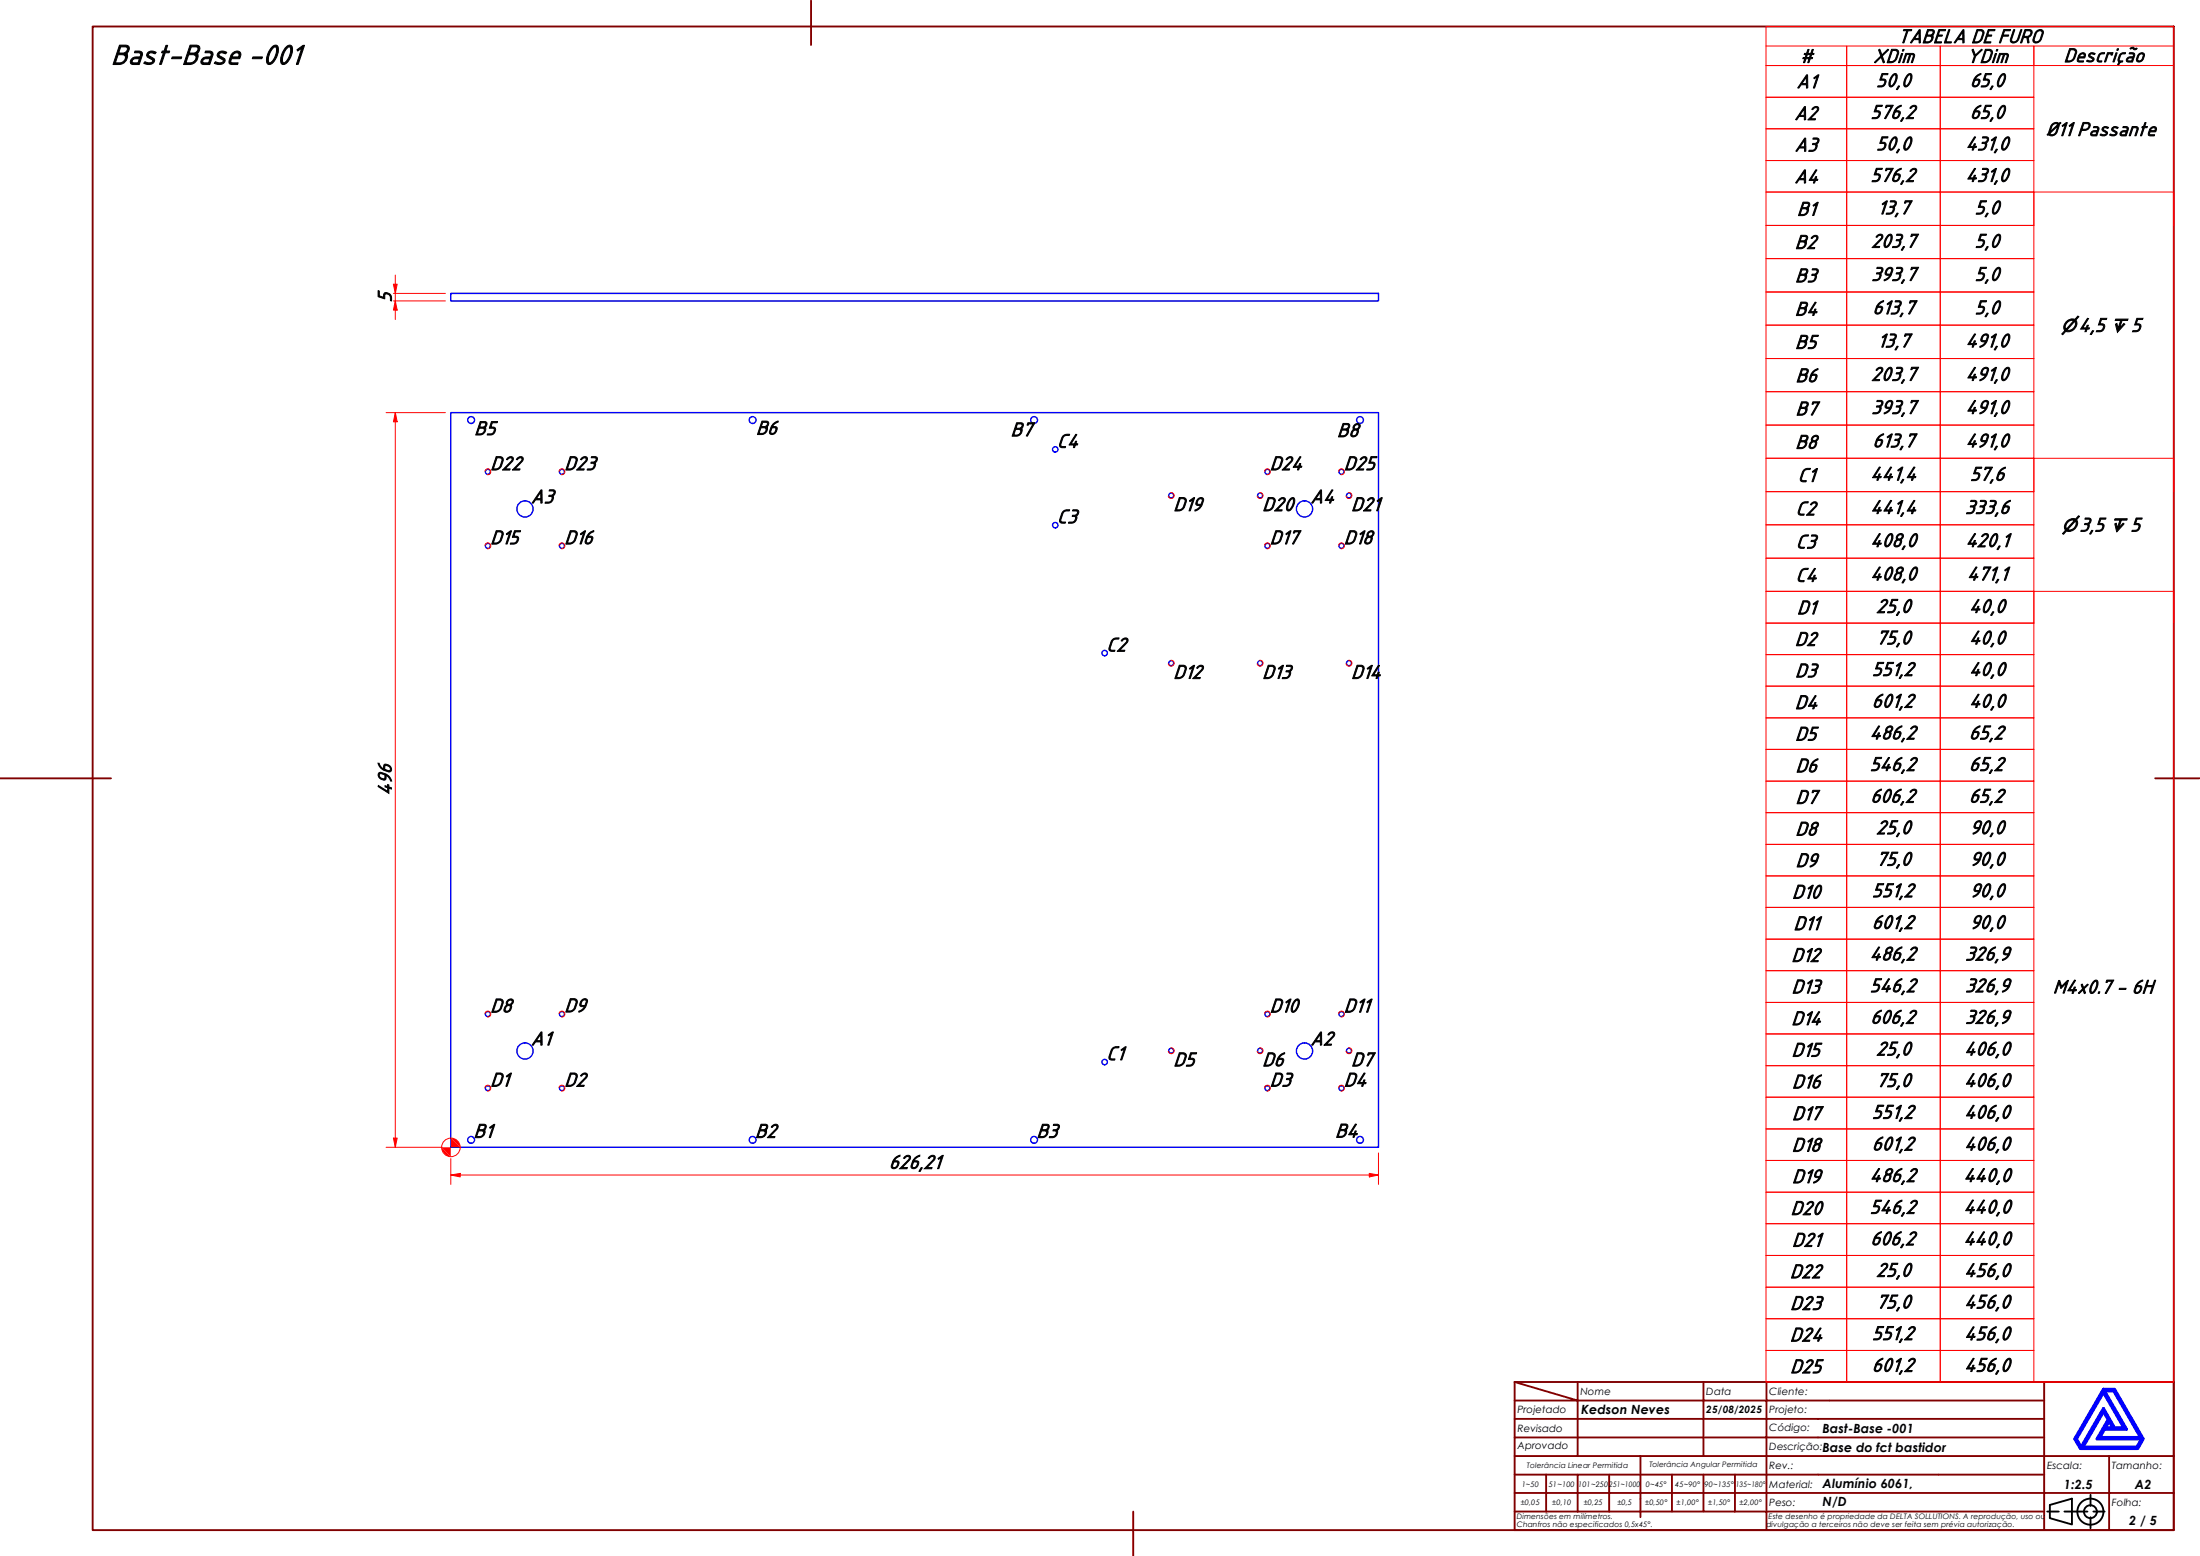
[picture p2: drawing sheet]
<svg xmlns="http://www.w3.org/2000/svg" width="594mm" height="420mm" viewBox="0 0 594 420" stroke-linecap="round" stroke-linejoin="round" font-family="sans-serif">
<!-- layer: Visible (ABNT) -->
<g fill="none" stroke="#00f" stroke-width=".38">
<path d="M121.7 79.2h250.5v2.1h-250.5zM121.7 111.4h250.5v198.4h-250.5z"/>
<circle cx="127.2" cy="113.4" r=".92"/>
<circle cx="203.2" cy="113.4" r=".92"/>
<circle cx="279.2" cy="113.4" r=".92"/>
<circle cx="367.3" cy="113.4" r=".92"/>
<circle cx="131.7" cy="127.4" r=".67"/>
<circle cx="141.8" cy="137.4" r="2.19"/>
<circle cx="151.7" cy="127.4" r=".67"/>
<circle cx="285" cy="121.4" r=".73"/>
<circle cx="316.3" cy="133.8" r=".67"/>
<circle cx="340.3" cy="133.8" r=".67"/>
<circle cx="342.2" cy="127.4" r=".67"/>
<circle cx="352.3" cy="137.4" r="2.19"/>
<circle cx="362.2" cy="127.4" r=".67"/>
<circle cx="364.3" cy="133.8" r=".67"/>
<circle cx="131.7" cy="147.4" r=".67"/>
<circle cx="151.7" cy="147.4" r=".67"/>
<circle cx="285" cy="141.8" r=".73"/>
<circle cx="342.2" cy="147.4" r=".67"/>
<circle cx="362.2" cy="147.4" r=".67"/>
<circle cx="298.3" cy="176.4" r=".73"/>
<circle cx="316.3" cy="179.1" r=".67"/>
<circle cx="340.3" cy="179.1" r=".67"/>
<circle cx="364.3" cy="179.1" r=".67"/>
<circle cx="131.7" cy="273.8" r=".67"/>
<circle cx="151.7" cy="273.8" r=".67"/>
<circle cx="342.2" cy="273.8" r=".67"/>
<circle cx="362.2" cy="273.8" r=".67"/>
<circle cx="131.7" cy="293.8" r=".67"/>
<circle cx="141.8" cy="283.8" r="2.19"/>
<circle cx="151.7" cy="293.8" r=".67"/>
<circle cx="298.3" cy="286.8" r=".73"/>
<circle cx="316.3" cy="283.7" r=".67"/>
<circle cx="340.3" cy="283.7" r=".67"/>
<circle cx="342.2" cy="293.8" r=".67"/>
<circle cx="352.3" cy="283.8" r="2.19"/>
<circle cx="362.2" cy="293.8" r=".67"/>
<circle cx="364.3" cy="283.7" r=".67"/>
<circle cx="127.2" cy="307.8" r=".92"/>
<circle cx="203.2" cy="307.8" r=".92"/>
<circle cx="279.2" cy="307.8" r=".92"/>
<circle cx="367.3" cy="307.8" r=".92"/>
</g>
<!-- layer: Visible Narrow (ABNT) -->
<g fill="none" stroke="#f00" stroke-width=".27">
<path d="M130.9 127.3a.79 .79 0 0 1 1-.7 .79 .79 0 0 1 .6 .9 .79 .79 0 0 1-.9 .7M151 127.3a.79 .79 0 0 1 .9-.7 .79 .79 0 0 1 .6 .9 .79 .79 0 0 1-.9 .7M316.1 133a.79 .79 0 0 1 .9 .7 .79 .79 0 0 1-.6 .9 .79 .79 0 0 1-.9-.7M340.1 133a.79 .79 0 0 1 .9 .7 .79 .79 0 0 1-.6 .9 .79 .79 0 0 1-.9-.7M341.5 127.3a.79 .79 0 0 1 .9-.7 .79 .79 0 0 1 .6 .9 .79 .79 0 0 1-.9 .7M361.5 127.3a.79 .79 0 0 1 .9-.7 .79 .79 0 0 1 .6 .9 .79 .79 0 0 1-.9 .7M364.1 133a.79 .79 0 0 1 .9 .7 .79 .79 0 0 1-.6 .9 .79 .79 0 0 1-.9-.7M130.9 147.3a.79 .79 0 0 1 1-.7 .79 .79 0 0 1 .6 .9 .79 .79 0 0 1-.9 .7M151 147.3a.79 .79 0 0 1 .9-.7 .79 .79 0 0 1 .6 .9 .79 .79 0 0 1-.9 .7M341.5 147.3a.79 .79 0 0 1 .9-.7 .79 .79 0 0 1 .6 .9 .79 .79 0 0 1-.9 .7M361.5 147.3a.79 .79 0 0 1 .9-.7 .79 .79 0 0 1 .6 .9 .79 .79 0 0 1-.9 .7M316.1 178.3a.79 .79 0 0 1 .9 .6 .79 .79 0 0 1-.6 1 .79 .79 0 0 1-.9-.7"/>
<path d="M340.1 178.3a.79 .79 0 0 1 .9 .6 .79 .79 0 0 1-.6 1 .79 .79 0 0 1-.9-.7M364.1 178.3a.79 .79 0 0 1 .9 .6 .79 .79 0 0 1-.6 1 .79 .79 0 0 1-.9-.7M130.9 273.7a.79 .79 0 0 1 1-.7 .79 .79 0 0 1 .6 1 .79 .79 0 0 1-.9 .6M151 273.7a.79 .79 0 0 1 .9-.7 .79 .79 0 0 1 .6 1 .79 .79 0 0 1-.9 .6M341.5 273.7a.79 .79 0 0 1 .9-.7 .79 .79 0 0 1 .6 1 .79 .79 0 0 1-.9 .6M361.5 273.7a.79 .79 0 0 1 .9-.7 .79 .79 0 0 1 .6 1 .79 .79 0 0 1-.9 .6M130.9 293.7a.79 .79 0 0 1 1-.7 .79 .79 0 0 1 .6 1 .79 .79 0 0 1-.9 .6M151 293.7a.79 .79 0 0 1 .9-.7 .79 .79 0 0 1 .6 1 .79 .79 0 0 1-.9 .6M316.1 282.9a.79 .79 0 0 1 .9 .7 .79 .79 0 0 1-.6 .9 .79 .79 0 0 1-.9-.6M340.1 282.9a.79 .79 0 0 1 .9 .7 .79 .79 0 0 1-.6 .9 .79 .79 0 0 1-.9-.6M341.5 293.7a.79 .79 0 0 1 .9-.7 .79 .79 0 0 1 .6 1 .79 .79 0 0 1-.9 .6M361.5 293.7a.79 .79 0 0 1 .9-.7 .79 .79 0 0 1 .6 1 .79 .79 0 0 1-.9 .6"/>
<path d="M364.1 282.9a.79 .79 0 0 1 .9 .7 .79 .79 0 0 1-.6 .9 .79 .79 0 0 1-.9-.6"/>
</g>
<!-- layer: Borda A3/A4 (ABNT) -->
<g fill="none" stroke="#800000" stroke-width=".51">
<path d="M25 7.2h562v406h-562zM219 .2v12M0 210.2h30M582 210.2h12M409 373.2l17 5h-17M409 373.2h178v40h-178zM426 378.2h34v4.9h17M426 378.2v15M426 373.2v5M460 373.2v5h17v4.9M477 373.2v5h75M552 373.2v20h-143"/>
<path d="M409 383.1h51v10.1M409 398.2h17M417.5 398.2v10M434.5 398.2h-8.5v10M443 393.2v16.5M451.5 398.2v10h-42.5M460 398.2v10h8.5M468.5 398.2v10M477 398.2h-42.5v10M477 383.1v5.1h-68M477 398.2v10h75M477 383.1h75"/>
<path d="M477 398.2h75M552 388.2h-75v10M569.5 393.2v9.9h17.5M587 393.2h-35v9.9h17.5v10.1M306 408.2v12M409 403.1h143v10.1M451.5 408.2h8.5M468.5 408.2h8.5v5"/>
</g>
<path d="M568 376l5.5 9.6h-2.5l-3-5.3-6 10.5-1.3-2.3zM568 375.1h3l7.7 13.4-1.4 2.6h-15.5l-1.5-2.6zM568.3 375.6h2.5l7.2 12.6h-11l1.3-2.3h5.9zM568 381.2l1.3 2.1-3 5.2h12l-1.3 2.3h-14.5zM569.5 383.8l1 1.8h-2z" fill="none" stroke="#00f" stroke-width=".83"/>
<!-- layer: 0 -->
<path d="M561.8 391.1h15.5" fill="none" stroke="#000" stroke-width=".27"/>
<g fill="none" stroke="#000" stroke-width=".51">
<path d="M552.8 408.2h3.1M553.5 406.4l6-1.7v6.9l-6-1.7zM557.5 408.2h6.2M564.5 403.6v3M564.5 409.7v3M565.3 408.2h3"/>
<circle cx="564.5" cy="408.2" r="3.5"/>
<circle cx="564.5" cy="408.2" r="1.75"/>
</g>
<circle cx="121.8" cy="309.8" r="2.51" fill="none" stroke="#f00" stroke-width=".27"/>
<g fill="#f00">
<path d="M121.7 307.3a2.49 2.49 0 0 1 2.6 2.5z" fill-rule="evenodd"/>
<path d="M119.3 309.8l2.4 2.5a2.61 2.61 0 0 1-2.4-2.5z" fill-rule="evenodd"/>
<path d="M119.3 309.8l2.4 2.5v-5l2.6 2.5z" fill-rule="evenodd"/>
</g>
<g fill="none" stroke="#f00" stroke-width=".27">
<path d="M476.9 12.4h21.8v5.3h-21.8h21.8v8.6h-21.8h21.8v8.5h-21.8h21.8v8.5h-21.8h21.8v8.6h-21.8h21.8v9h-21.8h21.8v8.9h-21.8h21.8v9h-21.8h21.8v9h-21.8h21.8v9h-21.8h21.8v9h-21.8h21.8v9h-21.8h21.8v8.9h-21.8h21.8v9.1h-21.8h21.8v8.9h-21.8h21.8v9h-21.8h21.8v9h-21.8h21.8v8.6h-21.8h21.8v8.5h-21.8h21.8v8.5h-21.8h21.8v8.5h-21.8h21.8v8.6h-21.8h21.8v8.5h-21.8h21.8v8.5h-21.8h21.8v8.6h-21.8h21.8v8.5h-21.8h21.8v8.5h-21.8h21.8v8.6h-21.8h21.8v8.5h-21.8h21.8v8.6h-21.8h21.8v8.5h-21.8h21.8v8.6h-21.8h21.8v8.5h-21.8h21.8v8.5h-21.8h21.8v8.6h-21.8h21.8v8.5h-21.8h21.8v8.5h-21.8h21.8v8.6h-21.8h21.8v8.6h-21.8h21.8v8.5h-21.8h21.8v8.6h-21.8h21.8v8.5v-8.5h25.2v8.5v-8.5h25.3v8.5M476.9 7.2h110.1v366h-110.1zM498.7 12.4h25.2v5.3h-25.2zM498.7 17.7h25.2v8.6h-25.2zM523.9 12.4h25.3v5.3h-25.3zM523.9 17.7h25.3v8.6h-25.3zM587 12.4h-37.8v5.3h37.8M498.7 26.3h25.2v8.5h-25.2zM498.7 34.8h25.2v8.5h-25.2zM523.9 26.3h25.3v8.5h-25.3zM523.9 34.8h25.3v8.5h-25.3zM498.7 43.3h25.2v8.6h-25.2z"/>
<path d="M498.7 51.9h25.2v9h-25.2zM523.9 43.3h25.3v8.6h-25.3zM523.9 51.9h25.3v9h-25.3zM498.7 60.9h25.2v8.9h-25.2zM498.7 69.8h25.2v9h-25.2zM498.7 78.8h25.2v9h-25.2zM523.9 60.9h25.3v8.9h-25.3zM523.9 69.8h25.3v9h-25.3zM523.9 78.8h25.3v9h-25.3zM549.2 60.9v-9h37.8v9M498.7 87.8h25.2v9h-25.2zM498.7 96.8h25.2v9h-25.2z"/>
<path d="M523.9 87.8h25.3v9h-25.3zM523.9 96.8h25.3v9h-25.3zM498.7 105.8h25.2v9h-25.2zM498.7 114.8h25.2v8.9h-25.2zM523.9 105.8h25.3v9h-25.3zM523.9 114.8h25.3v8.9h-25.3zM498.7 123.7h25.2v9.1h-25.2zM498.7 132.8h25.2v8.9h-25.2zM523.9 123.7h25.3v9.1h-25.3zM523.9 132.8h25.3v8.9h-25.3zM549.2 132.8v-9.1h37.8v9.1M498.7 141.7h25.2v9h-25.2z"/>
<path d="M498.7 150.7h25.2v9h-25.2zM498.7 159.7h25.2v8.6h-25.2zM523.9 141.7h25.3v9h-25.3zM523.9 150.7h25.3v9h-25.3zM523.9 159.7h25.3v8.6h-25.3zM498.7 168.3h25.2v8.5h-25.2zM498.7 176.8h25.2v8.5h-25.2zM523.9 168.3h25.3v8.5h-25.3zM523.9 176.8h25.3v8.5h-25.3zM549.2 168.3v-8.6h37.8v8.6M498.7 185.3h25.2v8.5h-25.2zM498.7 193.8h25.2v8.6h-25.2z"/>
<path d="M523.9 185.3h25.3v8.5h-25.3zM523.9 193.8h25.3v8.6h-25.3zM498.7 202.4h25.2v8.5h-25.2zM498.7 210.9h25.2v8.5h-25.2zM498.7 219.4h25.2v8.6h-25.2zM523.9 202.4h25.3v8.5h-25.3zM523.9 210.9h25.3v8.5h-25.3zM523.9 219.4h25.3v8.6h-25.3zM498.7 228h25.2v8.5h-25.2zM498.7 236.5h25.2v8.5h-25.2zM523.9 228h25.3v8.5h-25.3zM523.9 236.5h25.3v8.5h-25.3z"/>
<path d="M498.7 245h25.2v8.6h-25.2zM498.7 253.6h25.2v8.5h-25.2zM523.9 245h25.3v8.6h-25.3zM523.9 253.6h25.3v8.5h-25.3zM498.7 262.1h25.2v8.6h-25.2zM498.7 270.7h25.2v8.5h-25.2zM498.7 279.2h25.2v8.6h-25.2zM523.9 262.1h25.3v8.6h-25.3zM523.9 270.7h25.3v8.5h-25.3zM523.9 279.2h25.3v8.6h-25.3zM498.7 287.8h25.2v8.5h-25.2zM498.7 296.3h25.2v8.5h-25.2z"/>
<path d="M523.9 287.8h25.3v8.5h-25.3zM523.9 296.3h25.3v8.5h-25.3zM498.7 304.8h25.2v8.6h-25.2zM498.7 313.4h25.2v8.5h-25.2zM523.9 304.8h25.3v8.6h-25.3zM523.9 313.4h25.3v8.5h-25.3zM498.7 321.9h25.2v8.5h-25.2zM498.7 330.4h25.2v8.6h-25.2zM498.7 339h25.2v8.6h-25.2zM523.9 321.9h25.3v8.5h-25.3zM523.9 330.4h25.3v8.6h-25.3zM523.9 339h25.3v8.6h-25.3z"/>
<path d="M498.7 347.6h25.2v8.5h-25.2zM498.7 356.1h25.2v8.6h-25.2zM523.9 347.6h25.3v8.5h-25.3zM523.9 356.1h25.3v8.6h-25.3z"/>
</g>
<path d="M106.7 111.4v2.5" fill="none" stroke="#f00" stroke-width=".27"/>
<path d="M106.7 111.4l.6 2.5h-1.1z" fill="#f00"/>
<path d="M106.7 111.4l.6 2.5h-1.1zM106.7 307.3v2.5" fill="none" stroke="#f00" stroke-width=".27"/>
<path d="M106.2 307.3h1.1l-.6 2.5z" fill="#f00"/>
<path d="M104.3 111.4h16M106.7 113.9v193.4M104.3 309.8h15.1M106.2 307.3h1.1l-.6 2.5zM121.7 317.3h2.6" fill="none" stroke="#f00" stroke-width=".27"/>
<path d="M121.7 317.3l2.6-.5v1z" fill="#f00"/>
<path d="M121.7 317.3l2.6-.5v1zM369.8 317.3h2.4" fill="none" stroke="#f00" stroke-width=".27"/>
<path d="M369.8 316.8l2.4 .5-2.4 .5z" fill="#f00"/>
<path d="M106.7 76.8v2.4M121.7 312.8v7M124.3 317.3h245.5M369.8 316.8l2.4 .5-2.4 .5zM372.2 311.3v8.5" fill="none" stroke="#f00" stroke-width=".27"/>
<path d="M106.2 76.8h1.1l-.6 2.4z" fill="#f00"/>
<path d="M106.2 76.8h1.1l-.6 2.4zM106.7 81.3v2.4" fill="none" stroke="#f00" stroke-width=".27"/>
<path d="M106.7 81.3l.6 2.4h-1.1z" fill="#f00"/>
<path d="M106.2 79.2h14.1M106.7 74.3v2.5M106.7 79.2v2.1M106.2 81.3h14.1M106.7 81.3l.6 2.4h-1.1zM106.7 83.7v2.6" fill="none" stroke="#f00" stroke-width=".27"/>
<text font-size="8.1" x="30" y="17.3">Bast-Base -001</text>
<g font-size="5.6">
<text x="512.4" y="11.5">TABELA DE FURO</text>
<text x="486" y="16.9">#</text>
<text x="505.8" y="16.9">XDim</text>
<text x="531" y="16.9">YDim</text>
<text x="557.3" y="16.7">Descrição</text>
<text x="485.1" y="23.7">A1</text>
<text x="506.6" y="23.4">50,0</text>
<text x="531.9" y="23.4">65,0</text>
<text x="484.5" y="32.3">A2</text>
<text x="505.1" y="32">576,2</text>
<text x="531.9" y="32">65,0</text>
<text x="484.6" y="40.8">A3</text>
<text x="506.6" y="40.5">50,0</text>
<text x="530.8" y="40.5">431,0</text>
<text x="552.5" y="36.6">Ø11 Passante</text>
<text x="484.5" y="49.4">A4</text>
<text x="505.1" y="49">576,2</text>
<text x="530.8" y="49">431,0</text>
<text x="485.3" y="58.1">B1</text>
<text x="507" y="57.8">13,7</text>
<text x="533.2" y="57.8">5,0</text>
<text x="484.7" y="67.1">B2</text>
<text x="505.3" y="66.8">203,7</text>
<text x="533.2" y="66.8">5,0</text>
<text x="484.8" y="76.1">B3</text>
<text x="505.3" y="75.7">393,7</text>
<text x="533.2" y="75.7">5,0</text>
<text x="105.7" y="81.7" transform="rotate(-90 105.7 81.7)">5</text>
<text x="484.7" y="85.1">B4</text>
<text x="505.7" y="84.8">613,7</text>
<text x="533.2" y="84.8">5,0</text>
<text x="561.3" y="89.5">4,5</text>
<text x="575.4" y="89.5">5</text>
<text x="484.8" y="94.1">B5</text>
<text x="507" y="93.7">13,7</text>
<text x="530.8" y="93.7">491,0</text>
<text x="484.9" y="103.1">B6</text>
<text x="505.3" y="102.7">203,7</text>
<text x="530.8" y="102.7">491,0</text>
<text x="484.9" y="112.1">B7</text>
<text x="505.3" y="111.7">393,7</text>
<text x="530.8" y="111.7">491,0</text>
<text x="128.1" y="117.4">B5</text>
<text x="204.2" y="117.3">B6</text>
<text x="272.9" y="117.7">B7</text>
<text x="361.1" y="117.9">B8</text>
<text x="285.4" y="120.8">C4</text>
<text x="484.8" y="121.1">B8</text>
<text x="505.7" y="120.7">613,7</text>
<text x="530.8" y="120.7">491,0</text>
<text x="132.4" y="126.9">D22</text>
<text x="152.4" y="126.9">D23</text>
<text x="342.9" y="126.9">D24</text>
<text x="362.9" y="126.9">D25</text>
<text x="485.5" y="130">C1</text>
<text x="505.1" y="129.6">441,4</text>
<text x="531.9" y="129.7">57,6</text>
<text x="143.3" y="135.8">A3</text>
<text x="316.9" y="137.9">D19</text>
<text x="340.9" y="137.9">D20</text>
<text x="353.8" y="135.8">A4</text>
<text x="364.9" y="137.9">D21</text>
<text x="285.4" y="141.2">C3</text>
<text x="484.9" y="139">C2</text>
<text x="505.1" y="138.7">441,4</text>
<text x="530.6" y="138.7">333,6</text>
<text x="561.5" y="143.4">3,5</text>
<text x="575.2" y="143.4">5</text>
<text x="132.4" y="146.9">D15</text>
<text x="152.4" y="146.9">D16</text>
<text x="342.9" y="146.9">D17</text>
<text x="362.9" y="146.9">D18</text>
<text x="484.9" y="148">C3</text>
<text x="505.1" y="147.6">408,0</text>
<text x="530.8" y="147.6">420,1</text>
<text x="484.9" y="157">C4</text>
<text x="505.1" y="156.6">408,0</text>
<text x="531.2" y="156.6">471,1</text>
<text x="485.3" y="165.8">D1</text>
<text x="506.6" y="165.4">25,0</text>
<text x="531.7" y="165.4">40,0</text>
<text x="506.6" y="173.9">75,0</text>
<text x="531.7" y="173.9">40,0</text>
<text x="298.8" y="175.8">C2</text>
<text x="484.7" y="174.3">D2</text>
<text x="316.9" y="183.2">D12</text>
<text x="340.9" y="183.2">D13</text>
<text x="364.9" y="183.2">D14</text>
<text x="484.8" y="182.8">D3</text>
<text x="505.5" y="182.4">551,2</text>
<text x="531.7" y="182.4">40,0</text>
<text x="484.7" y="191.4">D4</text>
<text x="505.5" y="191">601,2</text>
<text x="531.7" y="191">40,0</text>
<text x="484.8" y="199.9">D5</text>
<text x="504.9" y="199.6">486,2</text>
<text x="531.7" y="199.6">65,2</text>
<text x="484.9" y="208.4">D6</text>
<text x="504.9" y="208.1">546,2</text>
<text x="531.7" y="208.1">65,2</text>
<text x="105.7" y="214.8" transform="rotate(-90 105.7 214.8)">496</text>
<text x="484.9" y="217">D7</text>
<text x="505.1" y="216.6">606,2</text>
<text x="531.7" y="216.6">65,2</text>
<text x="484.8" y="225.5">D8</text>
<text x="506.6" y="225.1">25,0</text>
<text x="531.9" y="225.1">90,0</text>
<text x="506.6" y="233.7">75,0</text>
<text x="531.9" y="233.7">90,0</text>
<text x="484.9" y="234">D9</text>
<text x="483.9" y="242.5">D10</text>
<text x="505.5" y="242.2">551,2</text>
<text x="531.9" y="242.2">90,0</text>
<text x="484.3" y="251.1">D11</text>
<text x="505.5" y="250.7">601,2</text>
<text x="531.9" y="250.7">90,0</text>
<text x="483.7" y="259.6">D12</text>
<text x="504.9" y="259.2">486,2</text>
<text x="530.6" y="259.2">326,9</text>
<text x="483.8" y="268.1">D13</text>
<text x="504.9" y="267.8">546,2</text>
<text x="530.6" y="267.8">326,9</text>
<text x="554.4" y="268.2">M4x0.7 - 6H</text>
<text x="132.4" y="273.3">D8</text>
<text x="152.4" y="273.2">D9</text>
<text x="342.9" y="273.3">D10</text>
<text x="362.9" y="273.3">D11</text>
<text x="483.7" y="276.7">D14</text>
<text x="505.1" y="276.3">606,2</text>
<text x="530.6" y="276.3">326,9</text>
<text x="143.3" y="282.2">A1</text>
<text x="298.8" y="286.2">C1</text>
<text x="316.9" y="287.8">D5</text>
<text x="340.9" y="287.8">D6</text>
<text x="353.8" y="282.2">A2</text>
<text x="364.9" y="287.8">D7</text>
<text x="483.8" y="285.2">D15</text>
<text x="506.6" y="284.9">25,0</text>
<text x="530.4" y="284.9">406,0</text>
<text x="132.4" y="293.3">D1</text>
<text x="152.4" y="293.3">D2</text>
<text x="342.9" y="293.3">D3</text>
<text x="362.9" y="293.3">D4</text>
<text x="483.9" y="293.8">D16</text>
<text x="506.6" y="293.4">75,0</text>
<text x="530.4" y="293.4">406,0</text>
<text x="483.9" y="302.4">D17</text>
<text x="505.5" y="302">551,2</text>
<text x="530.4" y="302">406,0</text>
<text x="127.9" y="307.1">B1</text>
<text x="203.9" y="307.1">B2</text>
<text x="279.9" y="307.1">B3</text>
<text x="360.6" y="307.1">B4</text>
<text x="483.9" y="310.9">D18</text>
<text x="505.5" y="310.6">601,2</text>
<text x="530.4" y="310.6">406,0</text>
<text x="240" y="315.5">626,21</text>
<text x="483.9" y="319.4">D19</text>
<text x="504.9" y="319.1">486,2</text>
<text x="530.2" y="319.1">440,0</text>
<text x="483.6" y="328">D20</text>
<text x="504.9" y="327.6">546,2</text>
<text x="530.2" y="327.6">440,0</text>
<text x="483.9" y="336.5">D21</text>
<text x="505.1" y="336.1">606,2</text>
<text x="530.2" y="336.1">440,0</text>
<text x="483.4" y="345">D22</text>
<text x="506.6" y="344.7">25,0</text>
<text x="530.4" y="344.7">456,0</text>
<text x="483.4" y="353.6">D23</text>
<text x="506.6" y="353.2">75,0</text>
<text x="530.4" y="353.2">456,0</text>
<text x="483.4" y="362.1">D24</text>
<text x="505.5" y="361.7">551,2</text>
<text x="530.4" y="361.8">456,0</text>
<text x="483.4" y="370.7">D25</text>
<text x="505.5" y="370.3">601,2</text>
<text x="530.4" y="370.3">456,0</text>
</g>
<g font-size="4.8">
<text x="556.6" y="89.5">⌀</text>
<text x="569.8" y="89.5">↧</text>
<text x="556.8" y="143.4">⌀</text>
<text x="569.7" y="143.4">↧</text>
</g>
<g font-size="3.4">
<text x="427" y="381.9">Kedson Neves</text>
<text x="492.1" y="386.9">Bast-Base -001</text>
<text x="492.1" y="392">Base do fct bastidor</text>
<text x="492.1" y="401.9">Alumínio 6061,</text>
<text x="557.3" y="401.9">1:2.5</text>
<text x="576.5" y="401.9">A2</text>
<text x="492.1" y="406.7">N/D</text>
<text x="575" y="411.7">2 / 5</text>
</g>
<g font-size="2.7">
<text x="426.8" y="376.7">Nome</text>
<text x="460.8" y="376.7">Data</text>
<text x="477.8" y="376.7">Cliente:</text>
<text x="409.8" y="381.4">Projetado</text>
<text x="460.8" y="381.5">25/08/2025</text>
<text x="477.8" y="381.4">Projeto:</text>
<text x="409.8" y="386.7">Revisado</text>
<text x="477.8" y="386.4">Código:</text>
<text x="409.8" y="391.4">Aprovado</text>
<text x="477.8" y="391.5">Descrição:</text>
<text x="477.8" y="401.7">Material:</text>
<text x="477.8" y="396.7">Rev.:</text>
<text x="552.8" y="396.7">Escala:</text>
<text x="570.3" y="396.7">Tamanho:</text>
<text x="477.8" y="406.6">Peso:</text>
<text x="570.3" y="406.7">Folha:</text>
</g>
<g font-size="2">
<text x="410.9" y="401.4">1~50</text>
<text x="412.3" y="396.4">Tolerância Linear Permitida</text>
<text x="418.2" y="401.4">51~100</text>
<text x="426.1" y="401.4">101~250</text>
<text x="434.5" y="401.4">251~1000</text>
<text x="444.4" y="401.4">0~45°</text>
<text x="445.4" y="396.2">Tolerância Angular Permitida</text>
<text x="452.4" y="401.4">45~90°</text>
<text x="460.3" y="401.4">90~135°</text>
<text x="468.7" y="401.4">135~180°</text>
<text x="410.7" y="406.3">±0,05</text>
<text x="419.2" y="406.3">±0,10</text>
<text x="427.7" y="406.3">±0,25</text>
<text x="436.8" y="406.3">±0,5</text>
<text x="444.2" y="406.3">±0,50°</text>
<text x="452.8" y="406.3">±1,00°</text>
<text x="461.3" y="406.3">±1,50°</text>
<text x="469.7" y="406.3">±2,00°</text>
<text x="409.6" y="410.2">Dimensões em milímetros.</text>
<text x="409.6" y="412.3">Chanfros não especificados 0,5x45°.</text>
<text x="477" y="412.3">divulgação a terceiros não deve ser feita sem prévia autorização.</text>
<text x="477.6" y="410.2">Este desenho é propriedade da DELTA SOLLUTIONS. A reprodução, uso ou</text>
</g>
</svg>
